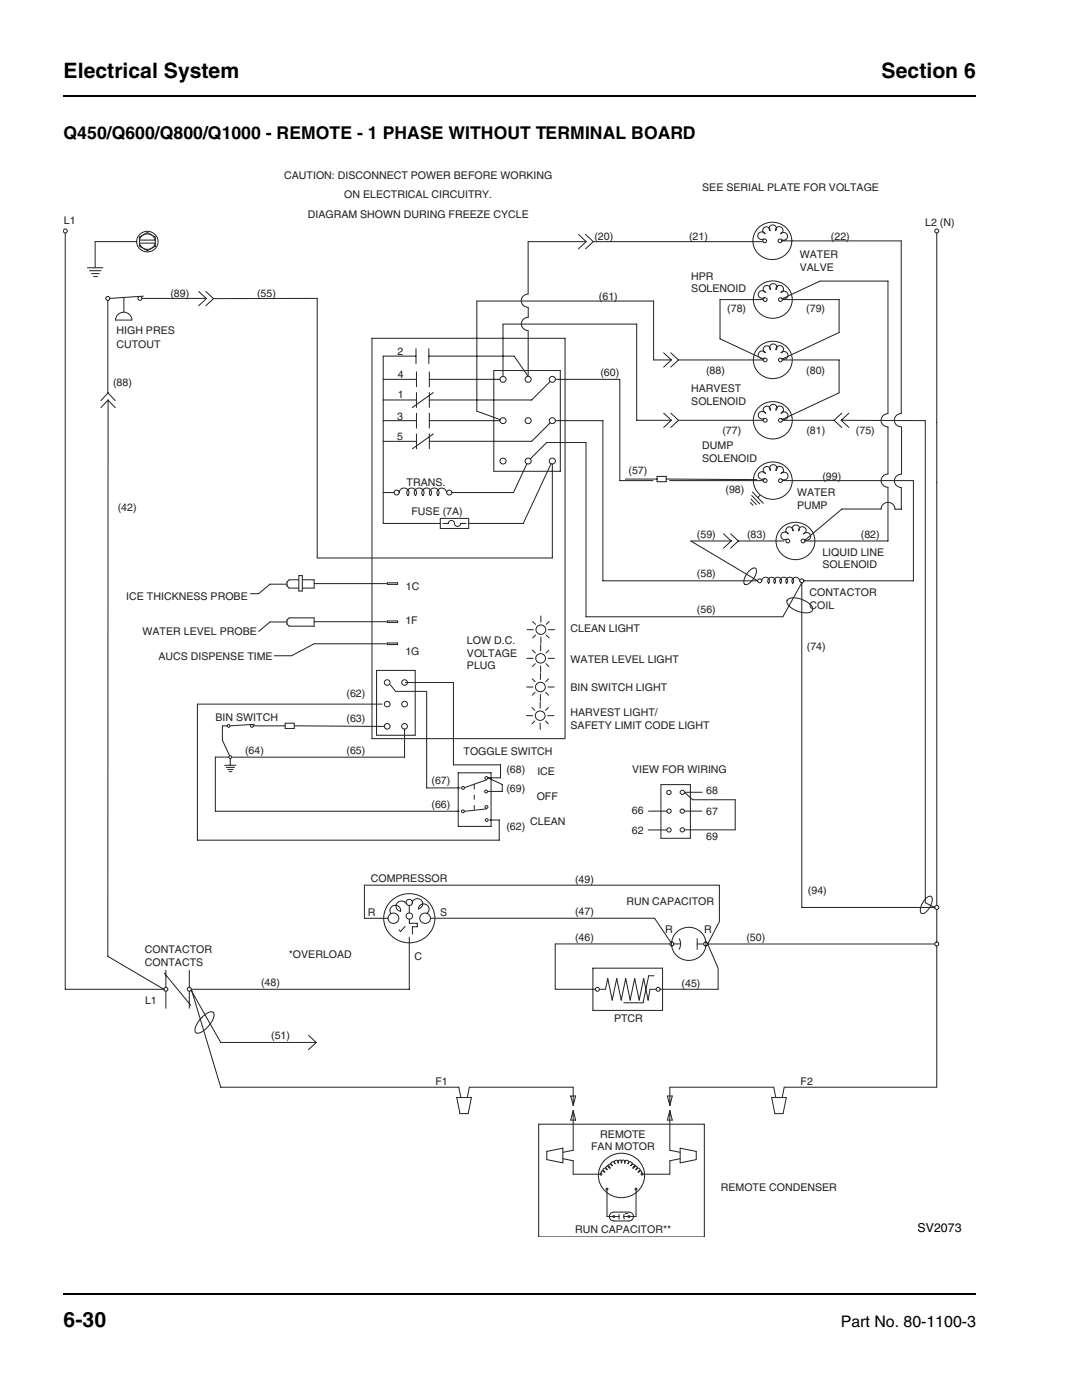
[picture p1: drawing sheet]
<svg xmlns="http://www.w3.org/2000/svg" width="216mm" height="279mm" viewBox="0 0 216 279" stroke-linecap="round" stroke-linejoin="round" font-family="sans-serif">
<path d="M12.7 19.1h182M12.7 258.2h182" fill="none" stroke="#000" stroke-width=".36"/>
<path d="M12.7 33.5h178v213.5h-178z" fill="#fff"/>
<g fill="none" stroke="#231f1f" stroke-width=".2">
<path d="M12.6 45.9a.4 .4 0 0 1 .7-.1 .4 .4 0 0 1 0 .6 .4 .4 0 0 1-.7-.2M13 46.5v150.9h19.7l-11.2-6.5 .1-111.1M17.4 53.4h3.1M17.8 54h2.4M18.3 54.6h1.5M18.7 55.2h.7M21.5 60v18.4M24.7 59.4v2.9M27.3 48.2h-8.3v5.2M27.8 48.5h3.2a1.62 1.62 0 0 1-1.6 1.3 1.62 1.62 0 0 1-1.6-1.3zM27.8 47.3l1.6-.9 1.6 .9v1.8l-1.6 .9-1.6-.9zM28.1 47.3a1.63 1.63 0 0 1 1.7-.6 1.63 1.63 0 0 1 1.2 1.2h-3.2z"/>
<path d="M28.3 59.6h12.8M28.6 59.1l-6.7 .5M39.6 58.2l1.6 1.4-1.6 1.4M41.1 58.2l1.5 1.4M42.6 59.6h20.7v51.8h46.9v-18.8M42.6 59.6l-1.5 1.4M115.4 46.8l1.6 1.4M116.9 46.8l1.5 1.4M117 48.2h-11.6v10.5a1.32 1.32 0 0 0-1.4 1.3 1.32 1.32 0 0 0 1.4 1.3M117 48.2l-1.6 1.5M118.4 48.2l-1.5 1.5M118.4 48.2h33.8"/>
<path d="M151.4 45.4a3.8 3.8 0 0 1 5.6 .2 3.8 3.8 0 0 1-.7 5.6 3.8 3.8 0 0 1-5.1-.7 3.8 3.8 0 0 1 .2-5.1zM151.5 57.2a3.8 3.8 0 0 1 5.6 .1 3.8 3.8 0 0 1-.7 5.6 3.8 3.8 0 0 1-5.1-.6 3.8 3.8 0 0 1 .2-5.1zM152.3 59.8h-8.6v7.8l8.6 4.1M152.7 46.7a.78 .78 0 0 0-1.1-.3 .78 .78 0 0 0-.3 1 .78 .78 0 0 0 1.1 .3M152.7 58.4a.78 .78 0 0 0-1-.3 .78 .78 0 0 0-.3 1 .78 .78 0 0 0 1.1 .3M153.7 57.8a.72 .72 0 0 1 .1-1 .72 .72 0 0 1 1 0 .72 .72 0 0 1 .1 1M153.7 57.8a.71 .71 0 0 0-.5-.8 .71 .71 0 0 0-.8 .4 .71 .71 0 0 0 .3 .9M154.7 46.1a.74 .74 0 0 1 .6-.9 .74 .74 0 0 1 .9 .5 .74 .74 0 0 1-.4 .9M154.8 46a.72 .72 0 0 0-.1-.9 .72 .72 0 0 0-1 0 .72 .72 0 0 0-.1 .9 .7 .7 0 0 0-.5-.7 .7 .7 0 0 0-.8 .4 .7 .7 0 0 0 .3 .9M154.8 57.8a.74 .74 0 0 1 .6-.8 .74 .74 0 0 1 .9 .4 .74 .74 0 0 1-.4 1 .79 .79 0 0 1 1-.1 .79 .79 0 0 1 .2 1 .79 .79 0 0 1-1.1 .2M155.7 46.7a.79 .79 0 0 1 1.1-.2 .79 .79 0 0 1 .2 1.1 .79 .79 0 0 1-1.1 .2M156 48.1h23.8v34.4"/>
<path d="M156.1 59.6l7.5-3.5h13.6v26.4M156.1 59.8h11.3v6.6l-11.3 5.3M186.9 46.5v134.2M20.1 79.9l1.5-1.5 1.4 1.5M21.6 79.8l-1.5 1.6M21.6 79.8l1.4 1.6M23.1 63.9a1.64 1.64 0 0 1 1.6-1.6 1.64 1.64 0 0 1 1.6 1.6M23.1 63.9h3.2M74.2 67.5h38.5v79.9h-38.5zM76.5 79.8h6.6M76.5 75.7h6.6M83 71.1h-6.5v33.4h11.4"/>
<path d="M83 69.6v3M83.1 74.2v3M83.1 78.3v3M85.6 69.6v3M85.7 75.7h14.1M85.7 74.2v3M85.7 78.3v3M86.5 78.3l-4.2 3M98.5 73.9h13.3v20.2h-13.3zM100.4 75.1v-10.4h26.6v19.2h7M105.4 66.1v9l-2.8-4h-17M105.4 61.4v1.9a1.32 1.32 0 0 0-1.4 1.3 1.32 1.32 0 0 0 1.4 1.4"/>
<path d="M109.8 76.1l-3.7 3.7h-20.4M110.8 75.7h12.9v20.2h6.6M132.4 70.4l1.6 1.4M133.8 70.4l1.6 1.4M134 71.8l-1.6 1.5M134 71.8h-3.6v-11.7h-35.3v22l4.7 1.6M135.4 71.8l-1.6 1.5M135.4 71.8h16.9M151.5 69.2a3.8 3.8 0 0 1 5.6 .1 3.8 3.8 0 0 1-.7 5.6 3.8 3.8 0 0 1-5.1-.6 3.8 3.8 0 0 1 .2-5.1zM152.7 70.4a.78 .78 0 0 0-1-.3 .78 .78 0 0 0-.3 1.1 .78 .78 0 0 0 1.1 .3M153.7 69.8a.72 .72 0 0 1 .1-1 .72 .72 0 0 1 1 0 .72 .72 0 0 1 .1 1M153.7 69.8a.71 .71 0 0 0-.5-.8 .71 .71 0 0 0-.8 .5 .71 .71 0 0 0 .3 .9"/>
<path d="M154.8 69.8a.74 .74 0 0 1 .6-.8 .74 .74 0 0 1 .9 .5 .74 .74 0 0 1-.4 .9M155.8 70.4a.79 .79 0 0 1 1.1-.1 .79 .79 0 0 1 .2 1.1 .79 .79 0 0 1-1.1 .2M156.1 71.8h11.3v6.6l-11.3 5.3M76.5 98.3h2.1M76.5 88.1h6.6M76.5 84h6.6M79.7 98.3a.96 .96 0 0 1 1.2-.8 .96 .96 0 0 1 .5 1.4M81.4 98.9a.95 .95 0 0 1 .1-1.3 .95 .95 0 0 1 1.3 0 .95 .95 0 0 1 .1 1.3M82.9 98.9a.95 .95 0 0 1 .1-1.3 .95 .95 0 0 1 1.3 0 .95 .95 0 0 1 .1 1.3M83.1 82.5v2.9M83.1 86.6v3M84.4 98.9a.95 .95 0 0 1 .1-1.3 .95 .95 0 0 1 1.3 0 .95 .95 0 0 1 .1 1.3"/>
<path d="M85.7 83.9h14.1M85.7 82.5v2.9M85.7 86.6v3M86.5 86.6l-4.2 3M89.1 98.3a.94 .94 0 0 0-1.3-.8 .94 .94 0 0 0-.4 1.4 .95 .95 0 0 0-.1-1.3 .95 .95 0 0 0-1.3 0 .95 .95 0 0 0-.1 1.3M105.1 92.6l-2.6 5.7h-12.3M109.8 84.4l-3.7 3.7h-20.4M110 92.6l-5.6 11.9h-10.9M110.8 84h9.5v31.9h30.9l-13.4-7.9h8.1M124.8 95.6h6.3M131.1 95.1h1.8v1h-1.8zM132.4 82.5l1.6 1.4"/>
<path d="M133 95.6l18 .1M133.6 95.9h18.7M133.8 82.5l1.6 1.4M134 83.9l-1.6 1.4M135.4 83.9l-1.6 1.4M135.4 83.9h16.9M149.9 99.6l1 1.1M150 98.9l1.6 1.7M150.1 98.2l2.2 2.2M151.5 93.3a3.8 3.8 0 0 1 5.6 .1 3.8 3.8 0 0 1-.7 5.6 3.8 3.8 0 0 1-5.1-.6 3.8 3.8 0 0 1 .2-5.1zM151.5 81.2a3.8 3.8 0 0 1 5.6 .2 3.8 3.8 0 0 1-.7 5.6 3.8 3.8 0 0 1-5.1-.7 3.8 3.8 0 0 1 .2-5.1zM151.6 98.9l-.4 .4"/>
<path d="M152.7 94.5a.78 .78 0 0 0-1-.3 .78 .78 0 0 0-.3 1.1 .78 .78 0 0 0 1.1 .2M152.7 82.5a.78 .78 0 0 0-1-.3 .78 .78 0 0 0-.3 1 .78 .78 0 0 0 1.1 .3M153.7 93.9a.72 .72 0 0 1 .1-1 .72 .72 0 0 1 1 0 .72 .72 0 0 1 .1 1M153.7 81.8a.72 .72 0 0 1 .1-.9 .72 .72 0 0 1 1 0 .72 .72 0 0 1 .1 .9M153.7 93.9a.71 .71 0 0 0-.5-.8 .71 .71 0 0 0-.8 .5 .71 .71 0 0 0 .3 .9M153.7 81.9a.71 .71 0 0 0-.5-.8 .71 .71 0 0 0-.8 .4 .71 .71 0 0 0 .3 .9M154.8 93.9a.74 .74 0 0 1 .6-.8 .74 .74 0 0 1 .9 .5 .74 .74 0 0 1-.4 .9 .79 .79 0 0 1 1-.1 .79 .79 0 0 1 .2 1.1 .79 .79 0 0 1-1.1 .2M154.8 81.9a.74 .74 0 0 1 .6-.9 .74 .74 0 0 1 .9 .5 .74 .74 0 0 1-.4 .9 .79 .79 0 0 1 1-.1 .79 .79 0 0 1 .2 1.1 .79 .79 0 0 1-1.1 .2M156.1 95.9h26.2v20h-21.9M156.1 83.9h10.3M166.4 83.9l1.6 1.4M167.9 83.9h16.7v96.3l1.9 .9h-26.5v-64.8l-3.8 6.8h-39.3v-34.8h-7.8l-3.3 3.3"/>
<path d="M167.9 83.9l1.5 1.4M168 82.5l-1.6 1.4M169.4 82.5l-1.5 1.4M177.2 82.6a1.32 1.32 0 0 0-1.4 1.3 1.32 1.32 0 0 0 1.4 1.3v9.4a1.34 1.34 0 0 0-1.4 1.3 1.34 1.34 0 0 0 1.4 1.3M177.2 97.3v10.7h-16.6M179.8 82.5a1.32 1.32 0 0 0-1.3 1.4 1.32 1.32 0 0 0 1.3 1.3M179.8 97.3v4.3h-1.3M179.9 85.2v9.4a1.32 1.32 0 0 0-1.4 1.3 1.32 1.32 0 0 0 1.3 1.4M57.3 116.6h-3.4l-2.3 1.9h-1.6M59.6 115.7h-1.9l-.4 .4v.8l.4 .5h1.9M59.6 114.9h.7v3.1h-.7zM60.3 115.7h2.4v1.7h-2.4"/>
<path d="M62.7 116.5h14.6M77.3 116.3h2v.3h-2zM87.9 103.5h5.6v2h-5.6zM88.4 104.5h1.1M89.5 104.5a.64 .64 0 0 1 .7-.6 .64 .64 0 0 1 .5 .8 .62 .62 0 0 0 .7 .3 .62 .62 0 0 0 .5-.5h1.1M144.4 106.5l1.5 1.5M145.8 106.5l1.5 1.5M145.9 108l-1.5 1.4M147.3 108l-1.5 1.4M147.3 108h9.1M149.4 114a1.04 1.04 0 0 1 1.5-.5 2.95 2.95 0 0 1-2.1 3.2 1.04 1.04 0 0 1-.1-1.6zM149.7 100.3l.6 .6"/>
<path d="M152 115.9a.77 .77 0 0 1 1-.7 .77 .77 0 0 1 .4 1.2M153.4 116.4a.76 .76 0 0 1 .1-1 .76 .76 0 0 1 1 0 .76 .76 0 0 1 .1 1M154.6 116.4a.76 .76 0 0 1 .1-1 .76 .76 0 0 1 1 0 .76 .76 0 0 1 .1 1M155.8 116.4a.76 .76 0 0 1 .1-1 .76 .76 0 0 1 1 0 .76 .76 0 0 1 .1 1 .76 .76 0 0 1 .1-1 .76 .76 0 0 1 1 0 .76 .76 0 0 1 .1 1M156 105.3a3.8 3.8 0 0 1 5.6 .2 3.8 3.8 0 0 1-.7 5.6 3.8 3.8 0 0 1-5.1-.7 3.8 3.8 0 0 1 .2-5.1zM157.2 119.7a3.8 3.8 0 0 1 4 .6l.6 .5a.83 .83 0 0 1 .3 1 .83 .83 0 0 1-.8 .5 4.6 4.6 0 0 1-4.3-2zM157.3 106.5a.78 .78 0 0 0-1.1-.3 .78 .78 0 0 0-.3 1.1 .78 .78 0 0 0 1.1 .3M158.2 105.9a.72 .72 0 0 1 .1-.9 .72 .72 0 0 1 1 0 .72 .72 0 0 1 .1 .9M158.3 105.9a.71 .71 0 0 0-.6-.8 .71 .71 0 0 0-.8 .5 .71 .71 0 0 0 .4 .9M159.3 105.9a.74 .74 0 0 1 .6-.8 .74 .74 0 0 1 .9 .5 .74 .74 0 0 1-.4 .9M159.5 115.9a.76 .76 0 0 0-1-.7 .76 .76 0 0 0-.3 1.2M160.4 106.5a.79 .79 0 0 1 1-.1 .79 .79 0 0 1 .2 1.1 .79 .79 0 0 1-1.1 .2"/>
<path d="M178.6 101.6a1.38 1.38 0 0 0-1.4-1.4 1.38 1.38 0 0 0-1.4 1.4h-7.8l-7.5 6.3M57.3 124.1h-3.4l-2.3 1.9M57.7 123.3h5v1.7h-5l-.4-.5v-.8zM62.7 124.1h14.6M75.1 133.8h7.7v12.9h-7.7zM77.3 128.5h-14.6l-4.5 2.4h-3.5M77.3 123.9h2v.3h-2zM77.3 128.3h2v.3h-2zM77.9 136.7l1 1.3h6.2v19.3h6.7M80.9 136.2h9.6v16.4h9.4v2.6h-2.6M105.1 137.1h1.2M105.1 131.4h1.3"/>
<path d="M105.2 125.7h1.2M106.2 135.5l.6 .6M106.2 129.8l.6 .5M106.3 124l.6 .6M106.8 138.2l-.6 .5M106.8 132.4l-.6 .6M106.9 126.7l-.6 .6M107.8 134.4v1.2M107.8 138.6v1.2M107.9 128.6v1.3M107.9 132.9v1.2M107.9 122.9v1.3"/>
<path d="M107.9 127.2v1.2M108.9 138.2l.6 .5M108.9 132.4l.6 .6M109 126.7l.6 .6M109.3 137.1h1.3M109.4 131.4h1.2M109.4 125.7h1.3M109.5 135.5l-.6 .6M109.5 129.8l-.6 .5M109.6 124l-.6 .6M44.8 152.7h2.3M45.1 153.1h1.7"/>
<path d="M45.3 144.9h-.9v2.8l1.4 3.1M45.4 153.6h1.1M45.7 151.1h-2.7v10.8h48.7M45.7 154h.6M45.9 151.4v1.3M50.6 144.9h6.3M50.8 144.5l-4.9 .4M56.9 144.3h1.8v1.1h-1.8zM58.8 144.9l18 .1M76.2 140.5h-36.8v27.2h60.2v-4h-1.9M80.7 145.5v5.6h-34.3M91.4 154.2h6.6v10.7h-6.6z"/>
<path d="M94.6 158.7v.8M94.6 156.5v1M97.1 155.6l-4.4 1.6M97.3 155.2l2.9 1.4v1.3h-2.9M105 142.8h1.3M106.2 141.2l.5 .6M106.7 143.9l-.5 .6M107.8 140.1v1.2M107.8 144.3v1.3M108.8 143.9l.6 .6M109.3 142.8h1.2M109.4 141.2l-.6 .6"/>
<path d="M131.9 156.6h5.9v10.7h-5.9zM136.6 158.1l1.6 1.5h8.5v6h-10.1M136.6 158.1h3.5M94.6 160.7v.8M97.1 161.4l-4.5 .5M129.3 165.6h3.7M129.4 161.9h3.7M136.6 161.9h3.5M184.7 179.4l.2-.2a.65 .65 0 0 1 .9-.3 .65 .65 0 0 1 .2 .9 3.1 3.1 0 0 1-2 2.5 1.05 1.05 0 0 1-.2-1.5zM32.8 194.2l5.3 6.4M33.1 193.7v3.3M33.1 197.8v3.4"/>
<path d="M37.8 193.7v3.3M37.8 197.8v3.4M38.1 197.6l5.9 10.4h19.1M38.2 197.4l5.8 19.6h47.6l.4 2M77.5 183.3h-4.8v-6.6h70.8v7.2l-2.3 4.5M77.8 180.1a5.1 5.1 0 0 1 6.3-1.2 5.1 5.1 0 0 1 2.4 6.1 5.1 5.1 0 0 1-6.5 2.9 5.1 5.1 0 0 1-3.1-6.4zM80.8 184.9l-.9 1-.3-.3M81.2 180.4a1.23 1.23 0 0 0-2-.1 1.04 1.04 0 0 0 .7 1.6 1.06 1.06 0 0 0-1.2-1.2 1.06 1.06 0 0 0-.7 1.6M81.7 187.1v10.3h-43.5M81.7 180.6v1.6M81.7 183.5v.8h1.6v.7h-1M82.2 180.2a1.06 1.06 0 0 1 1.7-.6 1.06 1.06 0 0 1-.4 1.8"/>
<path d="M82.3 185v1.4M83.5 181.4a1.05 1.05 0 0 1 1.5-.9 1.05 1.05 0 0 1 .2 1.8M85.9 183.3h44.7l3.2 4.8M118.3 193.2h13.9v8.4h-13.9zM119.6 197.4h1.2l.5-2.1 .9 4.3 .9-4.3 .9 4.3 .9-4.3 .8 4.3 .9-4.3 .9 4.3 .9-4.3 .9 4.3 .4-2.2h1.2M130.5 194.7h-1.1l-1.1 5.4h-3.8M133.7 188.4h-22.9v9h8M134.5 188.4h1.3M135 186a3.4 3.4 0 0 1 5.4 .7 3.4 3.4 0 0 1-2.3 4.9 3.3 3.3 0 0 1-3.6-1.6 3.3 3.3 0 0 1 .5-4zM135.5 187.3a1.99 1.99 0 0 1 0 2.2M139.1 188.4h1.3M139.1 187.3v2.2"/>
<path d="M141.2 188.4l2.1 4.8v4.2h-11.6M141.2 188.4h45.3M186.9 188.8v28.2h-30.4l-.4 2M186.9 181.5v6.5M40.3 203a2.13 2.13 0 0 1 2.2-1 2.13 2.13 0 0 1-.6 2.4 3.7 3.7 0 0 1-2.6 1.8 .92 .92 0 0 1-.2-1.4l.6-1.1zM61.6 206.6l1.5 1.4M63.1 208l-1.5 1.5M91.1 219h3l-.7 3.2h-1.6zM93.2 219l.4-2h20.8v3.6M113.9 218.7h1l-.5 1.9zM133.2 218.7h.9l-.4 1.9zM154 219h2.9l-.6 3.2h-1.7z"/>
<path d="M154.8 219l-.4-2h-20.7v3.6M107.5 224.4h33v22.5h-33zM109.1 229.8l3.2-.7v3l-3.2-.7zM112.3 231.2l2.1 .5v2.6h5.3M114.4 221.7v7.9l-2.1 .4M114.4 221.7l.5 1.8h-1zM120.5 231.7a4.5 4.5 0 0 1 6.4-.6 4.5 4.5 0 0 1 .6 6.3 4.5 4.5 0 0 1-6.3 .7 4.5 4.5 0 0 1-.7-6.4zM121.1 237.5v5.3h1.4M124 231.6v.5zM124 231.6a.42 .42 0 0 1 .6 0 .42 .42 0 0 1 .1 .5 .41 .41 0 0 1 .4-.5 .41 .41 0 0 1 .2 .7 .41 .41 0 0 1 .7-.4 .41 .41 0 0 1-.1 .7 .41 .41 0 0 1 .7-.2 .41 .41 0 0 1-.3 .7 .41 .41 0 0 1 .6-.4 .41 .41 0 0 1 0 .7 .41 .41 0 0 1 .7-.2 .41 .41 0 0 1-.2 .7 .36 .36 0 0 1 .4-.2 .36 .36 0 0 1 .2 .5M124 231.6a.42 .42 0 0 0-.5 0 .42 .42 0 0 0-.1 .5 .41 .41 0 0 0-.5-.5 .41 .41 0 0 0-.2 .7 .41 .41 0 0 0-.4-.5 .41 .41 0 0 0-.4 .4 .41 .41 0 0 0 .3 .4 .41 .41 0 0 0-.5-.3 .41 .41 0 0 0-.3 .4 .41 .41 0 0 0 .3 .4 .41 .41 0 0 0-.6-.4 .41 .41 0 0 0 0 .7 .41 .41 0 0 0-.4-.3 .41 .41 0 0 0-.4 .4 .41 .41 0 0 0 .4 .4 .36 .36 0 0 0-.5-.2 .36 .36 0 0 0-.2 .5M126.9 237.5v5.3h-1.4"/>
<path d="M133.7 221.7l.4 1.8h-.9zM133.7 221.7v7.9l2 .4M135.7 229.1l3.2 .7v1.6l-3.2 .7zM135.7 231.2l-2 .5v2.6h-5.4M122.5 241.9a.87 .87 0 0 0-.9 .9 .87 .87 0 0 0 .9 .9M122.5 243.7h3M122.5 241.9h3M122.7 242.8h.8M123.5 242.3v1M124.4 242.8l.2 .5M124.5 242.8h.8M124.5 242.4l-.1 .4"/>
<path d="M124.8 242.2h.5M125.5 241.9a.87 .87 0 0 1 .9 .9 .87 .87 0 0 1-.9 .9"/>
<circle cx="21.5" cy="59.6" r=".4"/>
<circle cx="27.9" cy="59.6" r=".4"/>
<circle cx="29.4" cy="48.2" r="2.1"/>
<circle cx="152.6" cy="48.1" r=".38"/>
<circle cx="152.7" cy="59.8" r=".38"/>
<circle cx="155.6" cy="48.1" r=".38"/>
<circle cx="155.7" cy="59.8" r=".38"/>
<circle cx="186.9" cy="46.1" r=".4"/>
<circle cx="100.4" cy="75.7" r=".6"/>
<circle cx="105.4" cy="75.7" r=".6"/>
<circle cx="110.2" cy="75.7" r=".6"/>
<circle cx="152.7" cy="71.8" r=".38"/>
<circle cx="155.7" cy="71.8" r=".38"/>
<circle cx="79.2" cy="98.3" r=".5"/>
<circle cx="89.7" cy="98.3" r=".5"/>
<circle cx="100.4" cy="92" r=".6"/>
<circle cx="100.4" cy="84" r=".6"/>
<circle cx="105.4" cy="92" r=".6"/>
<circle cx="105.4" cy="84" r=".6"/>
<circle cx="110.2" cy="92" r=".6"/>
<circle cx="110.2" cy="84" r=".6"/>
<circle cx="152.7" cy="95.9" r=".38"/>
<circle cx="152.7" cy="83.9" r=".38"/>
<circle cx="155.7" cy="95.9" r=".38"/>
<circle cx="155.7" cy="83.9" r=".38"/>
<circle cx="151.6" cy="115.9" r=".4"/>
<circle cx="157.2" cy="108" r=".38"/>
<circle cx="160" cy="115.9" r=".4"/>
<circle cx="160.3" cy="108" r=".38"/>
<circle cx="77.3" cy="136.2" r=".56"/>
<circle cx="80.7" cy="136.2" r=".56"/>
<circle cx="107.8" cy="137.1" r=".96"/>
<circle cx="107.9" cy="131.4" r=".96"/>
<circle cx="107.9" cy="125.7" r=".96"/>
<circle cx="45.6" cy="144.9" r=".29"/>
<circle cx="46" cy="151.1" r=".29"/>
<circle cx="50.3" cy="144.9" r=".29"/>
<circle cx="77.3" cy="145" r=".56"/>
<circle cx="77.3" cy="140.5" r=".56"/>
<circle cx="80.7" cy="145" r=".56"/>
<circle cx="80.7" cy="140.5" r=".56"/>
<circle cx="92.4" cy="157.2" r=".29"/>
<circle cx="97" cy="158" r=".29"/>
<circle cx="97.1" cy="155.3" r=".29"/>
<circle cx="107.8" cy="142.8" r=".96"/>
<circle cx="133.5" cy="158.1" r=".43"/>
<circle cx="136.2" cy="158.1" r=".43"/>
<circle cx="92.4" cy="161.9" r=".29"/>
<circle cx="97.1" cy="161" r=".29"/>
<circle cx="97.1" cy="163.7" r=".29"/>
<circle cx="133.5" cy="165.6" r=".43"/>
<circle cx="133.5" cy="161.9" r=".43"/>
<circle cx="136.1" cy="161.9" r=".43"/>
<circle cx="136.2" cy="165.6" r=".43"/>
<circle cx="33.1" cy="197.4" r=".4"/>
<circle cx="37.8" cy="197.4" r=".4"/>
<circle cx="78.5" cy="183.3" r="1.05"/>
<circle cx="81.7" cy="180.1" r=".63"/>
<circle cx="81.7" cy="182.8" r=".63"/>
<circle cx="84.9" cy="183.3" r="1.05"/>
<circle cx="119.2" cy="197.4" r=".4"/>
<circle cx="131.3" cy="197.4" r=".4"/>
<circle cx="134.1" cy="188.4" r=".4"/>
<circle cx="140.8" cy="188.4" r=".4"/>
<circle cx="186.9" cy="181.1" r=".4"/>
<circle cx="186.9" cy="188.4" r=".4"/>
<circle cx="119.9" cy="234.3" r=".19"/>
<circle cx="121.1" cy="237.3" r=".19"/>
<circle cx="126.9" cy="237.3" r=".19"/>
<circle cx="128.1" cy="234.3" r=".19"/>
<circle cx="122.5" cy="242.8" r=".19"/>
<circle cx="125.5" cy="242.8" r=".19"/>
</g>
<g font-size="4.2">
<text x="12.7" y="15.5">Electrical System</text>
<text x="175.9" y="15.5">Section 6</text>
<text x="12.7" y="264.8">6-30</text>
</g>
<text font-size="3.5" x="12.7" y="27.7">Q450/Q600/Q800/Q1000 - REMOTE - 1 PHASE WITHOUT TERMINAL BOARD</text>
<text font-size="3.2" x="167.8" y="264.8">Part No. 80-1100-3</text>
<text font-size="2.5" x="183.1" y="246">SV2073</text>
<g font-size="2.1" fill="#231f1f">
<text x="56.7" y="35.7">CAUTION: DISCONNECT POWER BEFORE WORKING</text>
<text x="68.7" y="39.6">ON ELECTRICAL CIRCUITRY.</text>
<text x="140.1" y="38.2">SEE SERIAL PLATE FOR VOLTAGE</text>
<text x="12.7" y="44.8">L1</text>
<text x="61.4" y="43.5">DIAGRAM SHOWN DURING FREEZE CYCLE</text>
<text x="118.6" y="47.8">(20)</text>
<text x="137.5" y="47.8">(21)</text>
<text x="165.8" y="47.8">(22)</text>
<text x="184.6" y="45.1">L2 (N)</text>
<text x="159.6" y="51.4">WATER</text>
<text x="34" y="59.2">(89)</text>
<text x="51.3" y="59.2">(55)</text>
<text x="119.5" y="59.8">(61)</text>
<text x="137.9" y="55.9">HPR</text>
<text x="137.9" y="58.3">SOLENOID</text>
<text x="159.6" y="54.1">VALVE</text>
<text x="145.1" y="62.3">(78)</text>
<text x="160.9" y="62.3">(79)</text>
<text x="23.3" y="66.7">HIGH PRES</text>
<text x="23.3" y="69.4">CUTOUT</text>
<text x="79.3" y="70.9">2</text>
<text x="22.6" y="77">(88)</text>
<text x="79.4" y="75.4">4</text>
<text x="119.8" y="75.1">(60)</text>
<text x="140.9" y="74.7">(88)</text>
<text x="160.9" y="74.7">(80)</text>
<text x="79.3" y="83.8">3</text>
<text x="79.4" y="79.4">1</text>
<text x="137.9" y="78.2">HARVEST</text>
<text x="137.9" y="80.8">SOLENOID</text>
<text x="79.3" y="87.7">5</text>
<text x="140.1" y="89.7">DUMP</text>
<text x="144.1" y="86.6">(77)</text>
<text x="160.9" y="86.6">(81)</text>
<text x="170.8" y="86.6">(75)</text>
<text x="125.4" y="94.6">(57)</text>
<text x="140.1" y="92.3">SOLENOID</text>
<text x="164.1" y="95.7">(99)</text>
<text x="23.5" y="102">(42)</text>
<text x="81.1" y="97">TRANS.</text>
<text x="144.8" y="98.5">(98)</text>
<text x="159" y="98.9">WATER</text>
<text x="159" y="101.6">PUMP</text>
<text x="82.1" y="102.7">FUSE (7A)</text>
<text x="139.1" y="107.4">(59)</text>
<text x="149.1" y="107.4">(83)</text>
<text x="171.8" y="107.4">(82)</text>
<text x="164.1" y="110.9">LIQUID LINE</text>
<text x="164.1" y="113.4">SOLENOID</text>
<text x="25.2" y="119.8">ICE THICKNESS PROBE</text>
<text x="81" y="117.8">1C</text>
<text x="139.1" y="115.2">(58)</text>
<text x="161.5" y="119">CONTACTOR</text>
<text x="80.9" y="124.5">1F</text>
<text x="139.1" y="122.4">(56)</text>
<text x="161.5" y="121.6">COIL</text>
<text x="28.4" y="126.8">WATER LEVEL PROBE</text>
<text x="31.6" y="131.8">AUCS DISPENSE TIME</text>
<text x="80.9" y="130.7">1G</text>
<text x="93.2" y="128.5">LOW D.C.</text>
<text x="93.2" y="131">VOLTAGE</text>
<text x="113.9" y="126.1">CLEAN LIGHT</text>
<text x="161" y="129.7">(74)</text>
<text x="93.2" y="133.5">PLUG</text>
<text x="113.9" y="138">BIN SWITCH LIGHT</text>
<text x="113.9" y="132.2">WATER LEVEL LIGHT</text>
<text x="43" y="143.8">BIN SWITCH</text>
<text x="69.2" y="139.1">(62)</text>
<text x="113.9" y="142.9">HARVEST LIGHT/</text>
<text x="69.2" y="144.2">(63)</text>
<text x="113.9" y="145.5">SAFETY LIMIT CODE LIGHT</text>
<text x="48.9" y="150.6">(64)</text>
<text x="69.2" y="150.6">(65)</text>
<text x="92.5" y="150.6">TOGGLE SWITCH</text>
<text x="101" y="154.2">(68)</text>
<text x="107.2" y="154.6">ICE</text>
<text x="126.1" y="154.3">VIEW FOR WIRING</text>
<text x="86.1" y="156.4">(67)</text>
<text x="86.1" y="161.3">(66)</text>
<text x="101" y="158.1">(69)</text>
<text x="107.1" y="159.7">OFF</text>
<text x="140.9" y="158.4">68</text>
<text x="101" y="165.6">(62)</text>
<text x="105.8" y="164.7">CLEAN</text>
<text x="126.1" y="162.5">66</text>
<text x="126.1" y="166.5">62</text>
<text x="140.9" y="162.7">67</text>
<text x="140.9" y="167.6">69</text>
<text x="74" y="176.1">COMPRESSOR</text>
<text x="114.8" y="176.2">(49)</text>
<text x="161.2" y="178.4">(94)</text>
<text x="73.4" y="182.9">R</text>
<text x="87.8" y="182.9">S</text>
<text x="114.8" y="182.7">(47)</text>
<text x="125" y="180.7">RUN CAPACITOR</text>
<text x="28.9" y="190.2">CONTACTOR</text>
<text x="57.6" y="191.2">*OVERLOAD</text>
<text x="82.7" y="191.6">C</text>
<text x="114.8" y="187.8">(46)</text>
<text x="132.7" y="186.2">R</text>
<text x="140.5" y="186.2">R</text>
<text x="148.9" y="187.8">(50)</text>
<text x="28.9" y="192.8">CONTACTS</text>
<text x="52.1" y="196.8">(48)</text>
<text x="136" y="196.9">(45)</text>
<text x="29" y="200.3">L1</text>
<text x="122.5" y="204">PTCR</text>
<text x="54.1" y="207.3">(51)</text>
<text x="86.9" y="216.6">F1</text>
<text x="159.8" y="216.6">F2</text>
<text x="119.8" y="227.1">REMOTE</text>
<text x="118" y="229.6">FAN MOTOR</text>
<text x="143.8" y="237.7">REMOTE CONDENSER</text>
<text x="114.8" y="246.2">RUN CAPACITOR**</text>
</g>
</svg>
